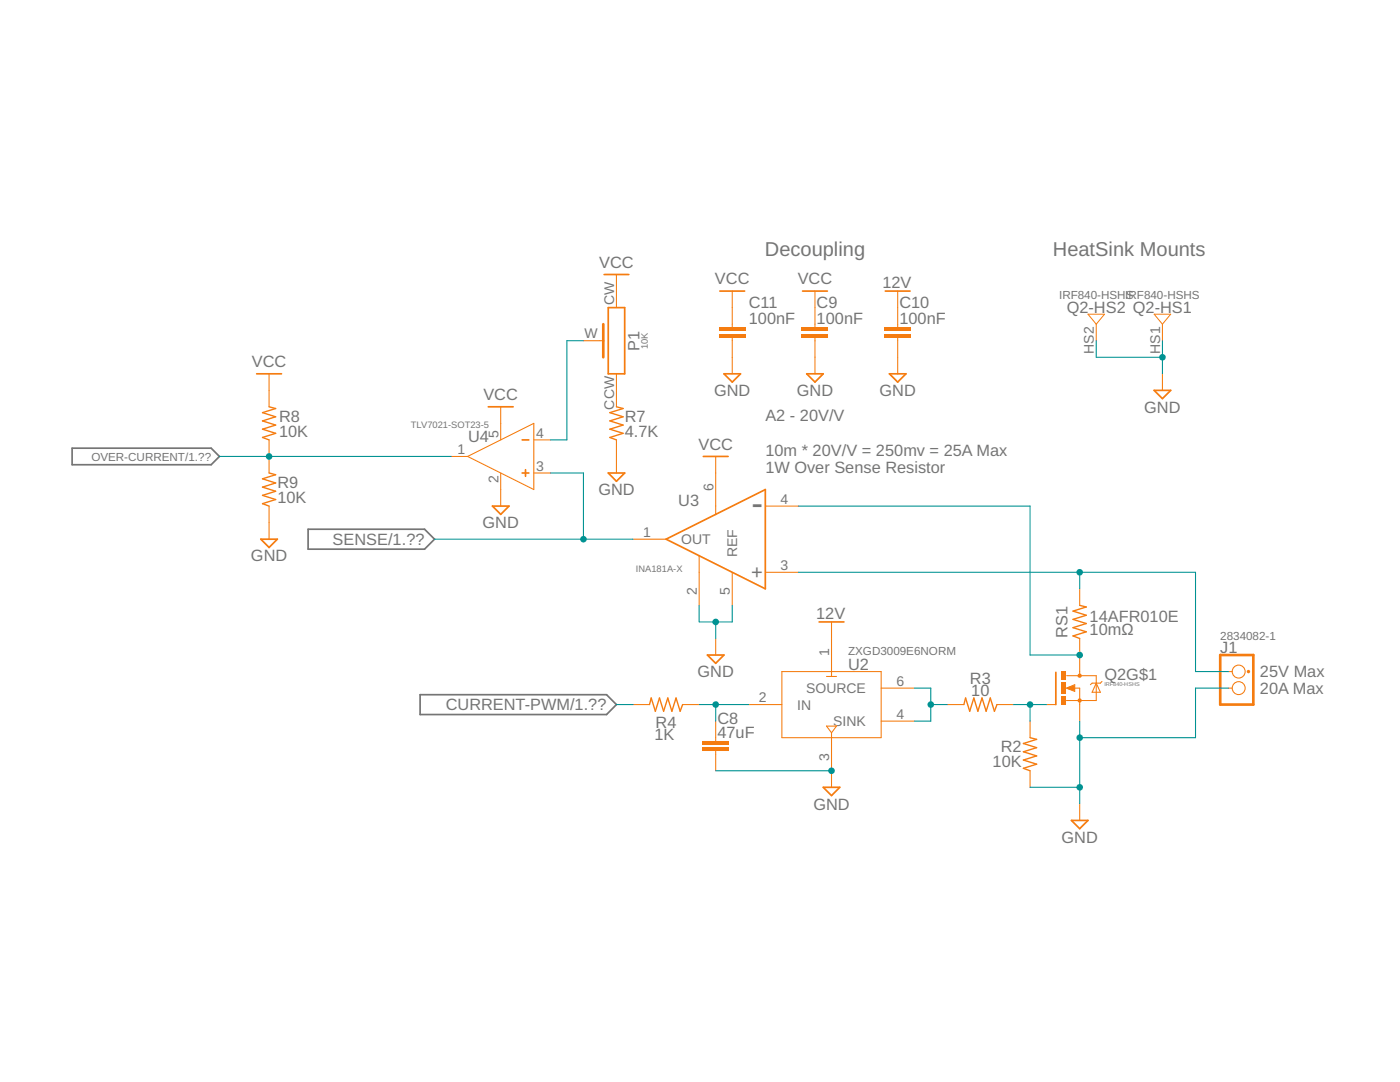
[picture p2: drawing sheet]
<svg xmlns="http://www.w3.org/2000/svg" width="279mm" height="216mm" viewBox="0 0 279 216" stroke-linecap="round" stroke-linejoin="round" font-family="sans-serif">
<path d="M14.4 89.4h27.7l1.7 1.7-1.7 1.6h-27.7zM61.5 105.6h23.2l2 2-2 2h-23.2zM83.8 138.6h37.3l1.9 2-1.9 2h-37.3z" fill="none" stroke="#757575" stroke-width=".34"/>
<path d="M243.5 130.7h6.6v9.9h-6.6z" fill="none" stroke="#f57c10" stroke-width=".53"/>
<g fill="none" stroke="#f57c10" stroke-width=".21">
<path d="M245.2 134h.7M245.2 137.3h.7"/>
<circle cx="247.2" cy="134" r="1.29"/>
<circle cx="247.2" cy="137.3" r="1.29"/>
</g>
<circle cx="249.2" cy="134" r=".34" fill="#f57c10"/>
<path d="M248.8 134a.35 .35 0 0 1 .7 0 .35 .35 0 0 1-.7 0zM248.8 134a.35 .35 0 0 0 .7 0 .35 .35 0 0 0-.7 0z" fill="#f57c10"/>
<path d="M140.4 91.1h4.9M132.9 107.6l19.8-9.9v19.8zM141.2 130.7h3.3l-1.7 1.7zM164.3 157.1h3.3l-1.7 1.6zM213.8 163.7h3.3l-1.6 1.7z" fill="none" stroke="#f57c10" stroke-width=".34"/>
<g fill="none" stroke="#f57c10" stroke-width=".21">
<path d="M142.8 91.1v11.5M126.3 107.6h6.6M139.5 110.9v9.9M146.1 114.2v6.6M152.7 114.2h6.6M152.7 101h6.6M215.5 117.5v3.3M142.8 127.4v3.3M156 134h19.9v13.2h-19.9zM165 135h1.9M165.9 127.4v7.6M175.9 137.3h6.6"/>
<path d="M215.5 127.4v3.3M126.3 140.6h3.3M136.2 140.6h3.3M149.4 140.6h6.6M165 144.9h1.9l-1 1.3zM165.9 146.2v10.9M175.9 143.9h6.6M189.1 140.6h3.3M199 140.6h3.3M205.6 143.9v3.3M205.6 153.8v3.3M215.5 160.4v3.3"/>
</g>
<path d="M215.5 120.8l1.3 .3-2.7 .8 2.7 .9-2.7 .8 2.7 .8-2.7 .8 2.7 .9-2.7 .8 1.4 .5M129.6 140.6l.4-1.3 .8 2.6 .8-2.6 .8 2.6 .9-2.6 .8 2.6 .8-2.6 .8 2.6 .5-1.3M192.4 140.6l.3-1.3 .8 2.6 .9-2.6 .8 2.6 .8-2.6 .8 2.6 .8-2.6 .9 2.6 .5-1.3M205.6 147.2l1.3 .3-2.7 .9 2.7 .8-2.7 .8 2.7 .8-2.7 .9 2.7 .8-2.7 .8 1.4 .5" fill="none" stroke="#f57c10" stroke-width=".28"/>
<g fill="#f57c10">
<path d="M140.2 149.2h5.3v.7h-5.3z" fill-rule="evenodd"/>
<path d="M140.2 147.8h5.3v.7h-5.3z" fill-rule="evenodd"/>
</g>
<g fill="#f57c10">
<path d="M140.2 149.2h5.3v.7h-5.3zM140.2 149.2v.7h5.3v-.7z"/>
<path d="M140.2 147.8h5.3v.7h-5.3zM140.2 147.8v.7h5.3v-.7z"/>
</g>
<g fill="none" stroke="#f57c10" stroke-width=".21">
<path d="M123 54.8v6.6M116.4 68h4M123 74.6v6.6M90 91.1h3.3M93.3 91.1l13.2-6.6v13.2zM99.9 81.2v6.6M99.9 94.4v6.6M106.5 87.8h3.3M106.5 94.4h3.3M123 87.8v6.6M165.9 124.1v3.3M212.8 137.3l1.7-.7v1.4z"/>
<path d="M212.9 134.8h5.9v5h-6M214.3 137.3h1.2v3.3M215.5 134v.8M218.8 136.3l.8 1.8h-1.6zM219.9 136l-.3 .3h-1.6l-.4 .3M142.8 143.9v4M142.8 149.8v4M208.9 140.6h1.8"/>
</g>
<path d="M120.6 54.8h4.9M121.4 61.4h3.3v13.2h-3.3zM97.5 81.2h4.9M104.2 87.8h1.3M104.2 94.4h1.3M104.9 93.7v1.3M121.4 94.4h3.3l-1.7 1.6zM98.3 101h3.3l-1.7 1.6zM163.5 124.1h4.9M210.7 134.2v6.4" fill="none" stroke="#f57c10" stroke-width=".34"/>
<path d="M123 81.2l1.4 .3-2.7 .8 2.7 .9-2.7 .8 2.7 .8-2.7 .8 2.7 .9-2.7 .8 1.3 .5" fill="none" stroke="#f57c10" stroke-width=".28"/>
<path d="M120.4 64.7v6.6" fill="none" stroke="#f57c10" stroke-width=".53"/>
<path d="M214.3 137l-1.1 .3 1.1 .3v-.3h-.3" fill="none" stroke="#f57c10" stroke-width=".4"/>
<g fill="#f57c10">
<path d="M211.9 139h.9v1.6h-.9z" fill-rule="evenodd"/>
<path d="M211.9 134h.9v1.7h-.9z" fill-rule="evenodd"/>
<path d="M211.9 136.1h.9v2.4h-.9z" fill-rule="evenodd"/>
<circle cx="215.5" cy="139.8" r=".43"/>
<circle cx="215.5" cy="134.8" r=".44"/>
</g>
<g fill="#f57c10">
<path d="M215 139.8a.45 .45 0 0 1 .9 0 .45 .45 0 0 1-.9 0zM215 139.8a.45 .45 0 0 0 .9 0 .45 .45 0 0 0-.9 0z"/>
<path d="M215 134.8a.45 .45 0 0 1 .9 0 .45 .45 0 0 1-.9 0zM215 134.8a.45 .45 0 0 0 .9 0 .45 .45 0 0 0-.9 0z"/>
<path d="M211.9 139h.9v1.6h-.9zM211.9 139v1.6h.9v-1.6z"/>
<path d="M211.9 134h.9v1.7h-.9zM211.9 134v1.7h.9v-1.7z"/>
<path d="M211.9 136.1h.9v2.4h-.9zM211.9 136.1v2.4h.9v-2.4z"/>
</g>
<path d="M218.8 64.7v3.3M232 64.7v3.3M232 74.6v3.3M215.5 130.7v3.3M215.5 140.6v3.3" fill="none" stroke="#f57c10" stroke-width=".21"/>
<path d="M217.1 62.7h3.3l-1.6 2zM230.3 62.7h3.3l-1.6 2z" fill="none" stroke="#f57c10" stroke-width=".2"/>
<path d="M230.3 77.9h3.3l-1.6 1.6z" fill="none" stroke="#f57c10" stroke-width=".34"/>
<g fill="#f57c10">
<path d="M160 66.7h5.3v.6h-5.3z" fill-rule="evenodd"/>
<path d="M160 65.3h5.3v.7h-5.3z" fill-rule="evenodd"/>
</g>
<g fill="#f57c10">
<path d="M160 66.7h5.3v.6h-5.3zM160 66.7v.6h5.3v-.6z"/>
<path d="M160 65.3h5.3v.7h-5.3zM160 65.3v.7h5.3v-.7z"/>
</g>
<path d="M162.6 61.4v3.9M162.6 67.3v4" fill="none" stroke="#f57c10" stroke-width=".21"/>
<g fill="#f57c10">
<path d="M176.5 66.7h5.3v.6h-5.3z" fill-rule="evenodd"/>
<path d="M176.5 65.3h5.3v.7h-5.3z" fill-rule="evenodd"/>
</g>
<g fill="#f57c10">
<path d="M176.5 66.7h5.3v.6h-5.3zM176.5 66.7v.6h5.3v-.6z"/>
<path d="M176.5 65.3h5.3v.7h-5.3zM176.5 65.3v.7h5.3v-.7z"/>
</g>
<path d="M179.2 61.4v3.9M179.2 67.3v4" fill="none" stroke="#f57c10" stroke-width=".21"/>
<g fill="#f57c10">
<path d="M143.5 66.7h5.3v.6h-5.3z" fill-rule="evenodd"/>
<path d="M143.5 65.3h5.3v.7h-5.3z" fill-rule="evenodd"/>
</g>
<g fill="#f57c10">
<path d="M143.5 66.7h5.3v.6h-5.3zM143.5 66.7v.6h5.3v-.6z"/>
<path d="M143.5 65.3h5.3v.7h-5.3zM143.5 65.3v.7h5.3v-.7z"/>
</g>
<path d="M146.1 58.1v7.2M162.6 58.1v3.3M179.2 58.1v3.3M53.7 74.6v6.6M146.1 67.3v7.3M162.6 71.3v3.3M179.2 71.3v3.3M53.7 87.8v6.6M53.7 101v6.6" fill="none" stroke="#f57c10" stroke-width=".21"/>
<path d="M143.7 58.1h4.9M160.2 58.1h4.9M176.7 58.1h4.9M51.2 74.6h5M144.5 74.6h3.3l-1.7 1.6zM161 74.6h3.3l-1.7 1.6zM177.5 74.6h3.3l-1.6 1.6zM52 107.6h3.4l-1.7 1.6z" fill="none" stroke="#f57c10" stroke-width=".34"/>
<path d="M53.7 81.2l1.3 .3-2.6 .8 2.6 .9-2.6 .8 2.6 .8-2.6 .8 2.6 .9-2.6 .8 1.3 .5M53.7 94.4l1.3 .3-2.6 .8 2.6 .9-2.6 .8 2.6 .8-2.6 .8 2.6 .9-2.6 .8 1.3 .5" fill="none" stroke="#f57c10" stroke-width=".28"/>
<path d="M159.3 114.2h79.3v19.8h6.6M215.5 114.2v3.3" fill="none" stroke="#009292" stroke-width=".21"/>
<circle cx="215.5" cy="114.2" r=".66" fill="#009292"/>
<path d="M214.8 114.2a.66 .66 0 0 1 1.3 0 .66 .66 0 0 1-1.3 0zM214.8 114.2a.66 .66 0 0 0 1.3 0 .66 .66 0 0 0-1.3 0z" fill="#009292"/>
<path d="M245.2 137.3h-6.6v9.9h-23.1M205.6 157.1h9.9M215.5 143.9v16.5" fill="none" stroke="#009292" stroke-width=".21"/>
<g fill="#009292">
<circle cx="215.5" cy="147.2" r=".66"/>
<circle cx="215.5" cy="157.1" r=".66"/>
</g>
<g fill="#009292">
<path d="M214.8 147.2a.66 .66 0 0 1 1.3 0 .66 .66 0 0 1-1.3 0zM214.8 147.2a.66 .66 0 0 0 1.3 0 .66 .66 0 0 0-1.3 0z"/>
<path d="M214.8 157.1a.66 .66 0 0 1 1.3 0 .66 .66 0 0 1-1.3 0zM214.8 157.1a.66 .66 0 0 0 1.3 0 .66 .66 0 0 0-1.3 0z"/>
</g>
<path d="M139.5 120.8v3.3h6.6v-3.3M142.8 124.1v3.3" fill="none" stroke="#009292" stroke-width=".21"/>
<circle cx="142.8" cy="124.1" r=".66" fill="#009292"/>
<path d="M142.2 124.1a.66 .66 0 0 1 1.3 0 .66 .66 0 0 1-1.3 0zM142.2 124.1a.66 .66 0 0 0 1.3 0 .66 .66 0 0 0-1.3 0z" fill="#009292"/>
<path d="M142.8 153.8h23.1" fill="none" stroke="#009292" stroke-width=".21"/>
<circle cx="165.9" cy="153.8" r=".66" fill="#009292"/>
<path d="M165.3 153.8a.66 .66 0 0 1 1.3 0 .66 .66 0 0 1-1.3 0zM165.3 153.8a.66 .66 0 0 0 1.3 0 .66 .66 0 0 0-1.3 0z" fill="#009292"/>
<path d="M218.8 68v3.3h13.2M232 68v6.6" fill="none" stroke="#009292" stroke-width=".21"/>
<circle cx="232" cy="71.3" r=".66" fill="#009292"/>
<path d="M231.3 71.3a.66 .66 0 0 1 1.3 0 .66 .66 0 0 1-1.3 0zM231.3 71.3a.66 .66 0 0 0 1.3 0 .66 .66 0 0 0-1.3 0z" fill="#009292"/>
<path d="M159.3 101h46.3v29.7h9.9" fill="none" stroke="#009292" stroke-width=".21"/>
<circle cx="215.5" cy="130.7" r=".66" fill="#009292"/>
<path d="M214.8 130.7a.66 .66 0 0 1 1.3 0 .66 .66 0 0 1-1.3 0zM214.8 130.7a.66 .66 0 0 0 1.3 0 .66 .66 0 0 0-1.3 0z" fill="#009292"/>
<path d="M202.3 140.6h6.6M205.6 140.6v3.3" fill="none" stroke="#009292" stroke-width=".21"/>
<circle cx="205.6" cy="140.6" r=".66" fill="#009292"/>
<path d="M204.9 140.6a.66 .66 0 0 1 1.3 0 .66 .66 0 0 1-1.3 0zM204.9 140.6a.66 .66 0 0 0 1.3 0 .66 .66 0 0 0-1.3 0z" fill="#009292"/>
<path d="M182.5 137.3h3.3v6.6h-3.3M185.8 140.6h3.3" fill="none" stroke="#009292" stroke-width=".21"/>
<circle cx="185.8" cy="140.6" r=".66" fill="#009292"/>
<path d="M185.1 140.6a.66 .66 0 0 1 1.3 0 .66 .66 0 0 1-1.3 0zM185.1 140.6a.66 .66 0 0 0 1.3 0 .66 .66 0 0 0-1.3 0z" fill="#009292"/>
<path d="M109.8 94.4h6.6v13.2M86.7 107.6h39.6" fill="none" stroke="#009292" stroke-width=".21"/>
<circle cx="116.4" cy="107.6" r=".66" fill="#009292"/>
<path d="M115.8 107.6a.66 .66 0 0 1 1.3 0 .66 .66 0 0 1-1.3 0zM115.8 107.6a.66 .66 0 0 0 1.3 0 .66 .66 0 0 0-1.3 0z" fill="#009292"/>
<path d="M139.5 140.6h9.9M142.8 140.6v3.3" fill="none" stroke="#009292" stroke-width=".21"/>
<circle cx="142.8" cy="140.6" r=".66" fill="#009292"/>
<path d="M142.2 140.6a.66 .66 0 0 1 1.3 0 .66 .66 0 0 1-1.3 0zM142.2 140.6a.66 .66 0 0 0 1.3 0 .66 .66 0 0 0-1.3 0z" fill="#009292"/>
<path d="M43.8 91.1h46.2M123 140.6h3.3" fill="none" stroke="#009292" stroke-width=".21"/>
<circle cx="53.7" cy="91.1" r=".66" fill="#009292"/>
<path d="M53 91.1a.7 .7 0 0 1 1.4 0 .7 .7 0 0 1-1.4 0zM53 91.1a.7 .7 0 0 0 1.4 0 .7 .7 0 0 0-1.4 0z" fill="#009292"/>
<path d="M116.4 68h-3.3v19.8h-3.3" fill="none" stroke="#009292" stroke-width=".21"/>
<text font-size="7" fill="#757575" x="150" y="102.8">-</text>
<g font-size="4" fill="#757575">
<text x="152.7" y="51">Decoupling</text>
<text x="210.1" y="51">HeatSink Mounts</text>
<text x="149.9" y="115.6">+</text>
</g>
<g font-size="3.3" fill="#757575">
<text x="119.6" y="53.5">VCC</text>
<text x="142.7" y="56.8">VCC</text>
<text x="159.2" y="56.8">VCC</text>
<text x="176.1" y="57.4">12V</text>
<text x="149.4" y="64.7">100nF</text>
<text x="149.4" y="61.4">C11</text>
<text x="163" y="64.7">100nF</text>
<text x="163" y="61.4">C9</text>
<text x="179.5" y="64.7">100nF</text>
<text x="179.5" y="61.4">C10</text>
<text x="212.9" y="62.4">Q2-HS2 Q2-HS1</text>
<text x="127.6" y="70" transform="rotate(-90 127.6 70)">P1</text>
<text x="50.3" y="73.3">VCC</text>
<text x="96.5" y="79.9">VCC</text>
<text x="142.5" y="79">GND</text>
<text x="152.7" y="84">A2 - 20V/V</text>
<text x="159" y="79">GND</text>
<text x="175.5" y="79">GND</text>
<text x="228.4" y="82.3">GND</text>
<text x="55.7" y="87.1">10K</text>
<text x="55.7" y="84.1">R8</text>
<text x="93.4" y="88.1">U4</text>
<text x="124.7" y="87.1">4.7K</text>
<text x="124.7" y="84.1">R7</text>
<text x="139.4" y="89.8">VCC</text>
<text x="152.7" y="90.9">10m * 20V/V = 250mv = 25A Max</text>
<text x="152.7" y="94.4">1W Over Sense Resistor</text>
<text x="55.4" y="100.3">10K</text>
<text x="55.4" y="97.3">R9</text>
<text x="119.4" y="98.8">GND</text>
<text x="135.4" y="101">U3</text>
<text x="96.3" y="105.4">GND</text>
<text x="50.1" y="112">GND</text>
<text x="66.4" y="108.7">SENSE/1.??</text>
<text x="162.9" y="123.4">12V</text>
<text x="217.5" y="124.1">14AFR010E</text>
<text x="213" y="127.3" transform="rotate(-90 213 127.3)">RS1</text>
<text x="217.5" y="126.7">10mΩ</text>
<text x="243.5" y="130.2">J1</text>
<text x="139.2" y="135.1">GND</text>
<text x="169.3" y="133.7">U2</text>
<text x="193.6" y="136.4">R3</text>
<text x="220.4" y="135.6">Q2G$1</text>
<text x="251.5" y="135.1">25V Max</text>
<text x="89" y="141.8">CURRENT-PWM/1.??</text>
<text x="193.8" y="138.8">10</text>
<text x="251.5" y="138.5">20A Max</text>
<text x="130.6" y="147.7">1K</text>
<text x="130.8" y="145.4">R4</text>
<text x="143.2" y="147.2">47uF</text>
<text x="143.2" y="144.6">C8</text>
<text x="198.1" y="153.1">10K</text>
<text x="199.7" y="150.1">R2</text>
<text x="162.3" y="161.5">GND</text>
<text x="211.9" y="168.1">GND</text>
</g>
<g font-size="2.8" fill="#757575">
<text x="122.6" y="60.9" transform="rotate(-90 122.6 60.9)">CW</text>
<text x="116.6" y="67.5">W</text>
<text x="218.3" y="70.6" transform="rotate(-90 218.3 70.6)">HS2</text>
<text x="231.5" y="70.6" transform="rotate(-90 231.5 70.6)">HS1</text>
<text x="122.6" y="81.7" transform="rotate(-90 122.6 81.7)">CCW</text>
<text x="99.5" y="87.3" transform="rotate(-90 99.5 87.3)">5</text>
<text x="107" y="87.3">4</text>
<text x="91.3" y="90.6">1</text>
<text x="107" y="93.9">3</text>
<text x="99.5" y="96.4" transform="rotate(-90 99.5 96.4)">2</text>
<text x="142.4" y="98" transform="rotate(-90 142.4 98)">6</text>
<text x="155.8" y="100.5">4</text>
<text x="128.4" y="107.1">1</text>
<text x="136" y="108.6">OUT</text>
<text x="147.1" y="111.2" transform="rotate(-90 147.1 111.2)">REF</text>
<text x="155.8" y="113.7">3</text>
<text x="139.1" y="118.8" transform="rotate(-90 139.1 118.8)">2</text>
<text x="145.7" y="118.8" transform="rotate(-90 145.7 118.8)">5</text>
<text x="165.5" y="131" transform="rotate(-90 165.5 131)">1</text>
<text x="178.9" y="136.8">6</text>
<text x="151.5" y="140.1">2</text>
<text x="159.1" y="141.6">IN</text>
<text x="160.9" y="138.3">SOURCE</text>
<text x="178.9" y="143.4">4</text>
<text x="166.3" y="144.9">SINK</text>
<text x="165.5" y="151.8" transform="rotate(-90 165.5 151.8)">3</text>
</g>
<g font-size="2.3" fill="#757575">
<text x="211.4" y="59.7">IRF840-HSHISRF840-HSHS</text>
<text x="18.2" y="91.9">OVER-CURRENT/1.??</text>
<text x="169.3" y="130.7">ZXGD3009E6NORM</text>
<text x="243.5" y="127.7">2834082-1</text>
</g>
<g font-size="1.9" fill="#757575">
<text x="129.3" y="69.6" transform="rotate(-90 129.3 69.6)">10K</text>
<text x="82" y="85.5">TLV7021-SOT23-5</text>
<text x="126.9" y="114.2">INA181A-X</text>
</g>
<text font-size="1.1" fill="#757575" x="220.4" y="137">IRF840-HSHS</text>
</svg>
